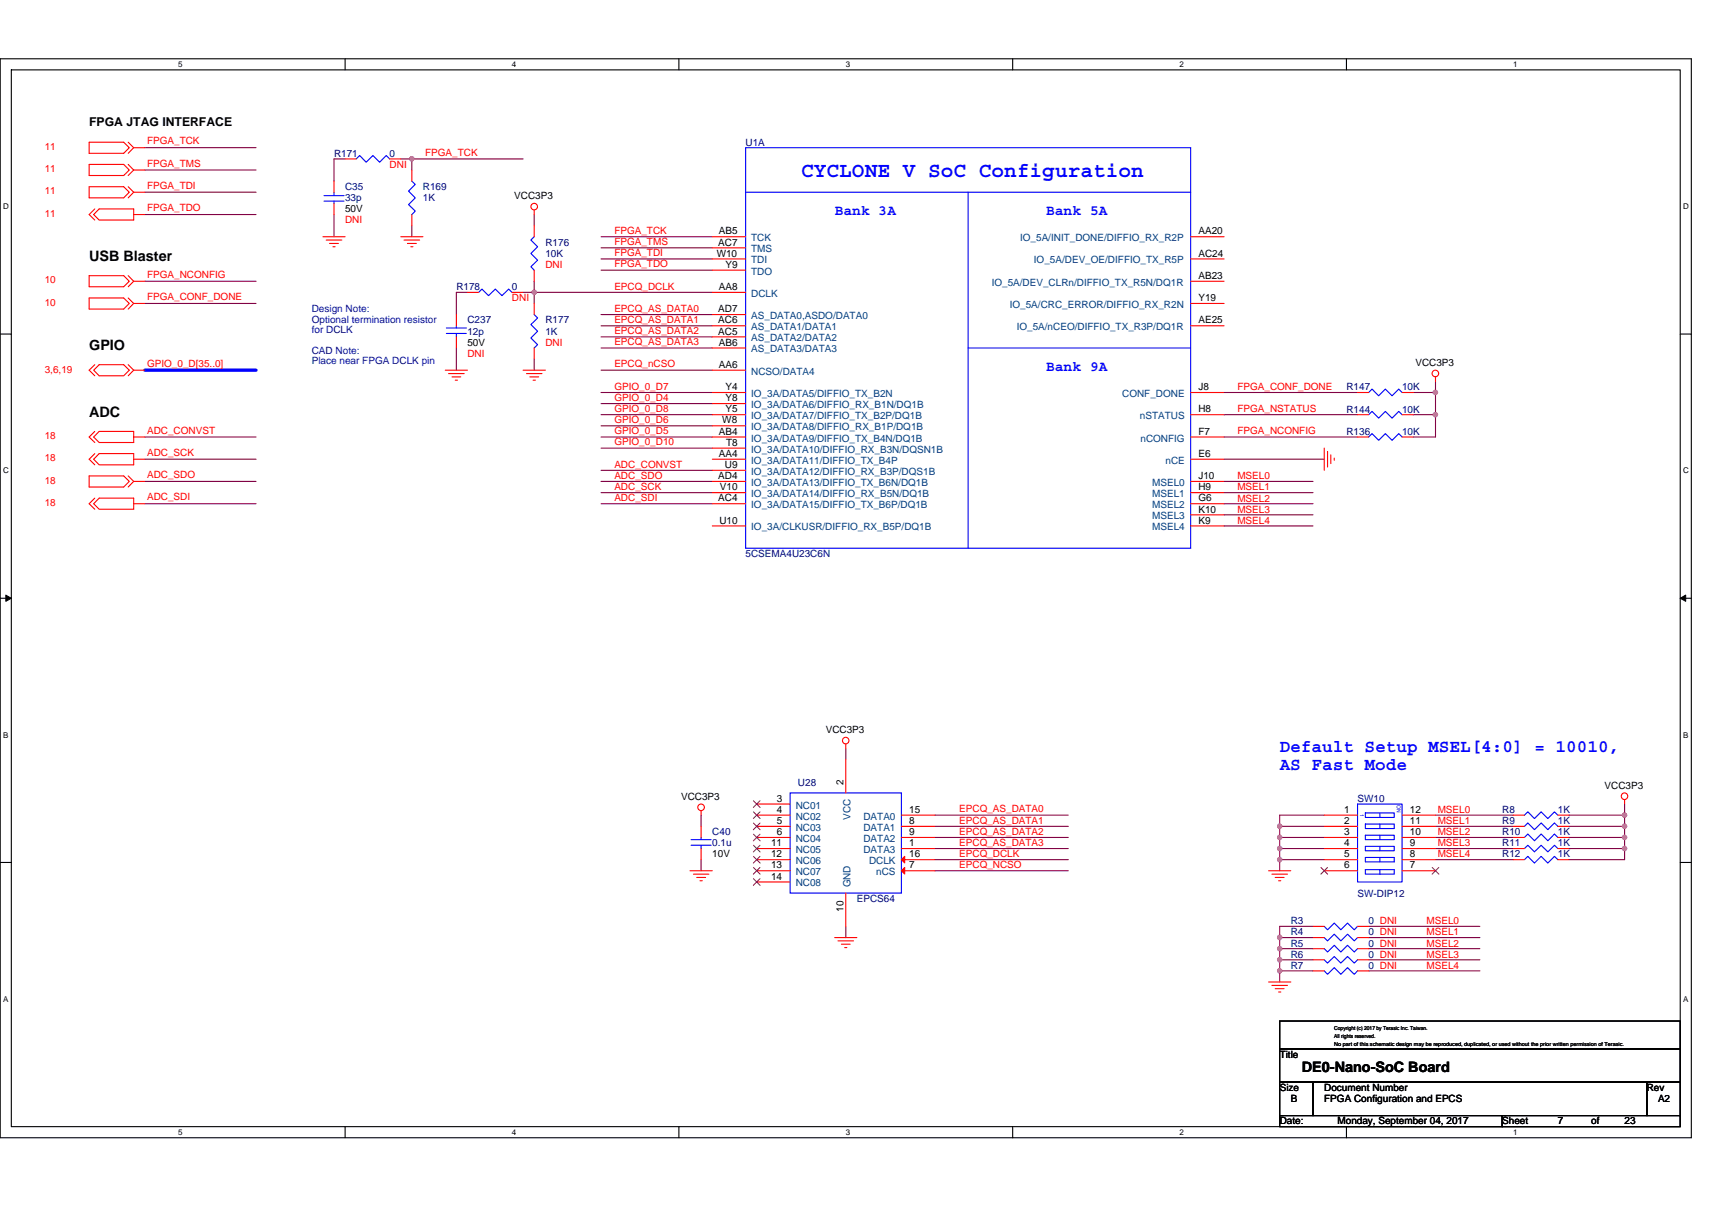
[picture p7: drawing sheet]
<svg xmlns="http://www.w3.org/2000/svg" width="297mm" height="210mm" viewBox="0 0 297 210" stroke-linecap="round" stroke-linejoin="round" font-family="sans-serif">
<path d="M0 10.2h293.5v187.2h-293.5zM2 12.1h289.5v183.4h-289.5z" fill="none" stroke="#000" stroke-width=".19"/>
<g fill="#fff">
<path d="M30.9 10.4h.8v1.6h-.8z"/>
<path d="M30.9 195.7h.8v1.6h-.8z"/>
</g>
<path d="M59.9 10.2v1.9M59.9 195.5v1.9" fill="none" stroke="#000" stroke-width=".19"/>
<g fill="#fff">
<path d="M88.8 10.4h.8v1.6h-.8z"/>
<path d="M88.8 195.7h.8v1.6h-.8z"/>
</g>
<path d="M117.8 10.2v1.9M117.8 195.5v1.9" fill="none" stroke="#000" stroke-width=".19"/>
<g fill="#fff">
<path d="M146.7 10.4h.8v1.6h-.8z"/>
<path d="M146.7 195.7h.8v1.6h-.8z"/>
</g>
<path d="M175.7 10.2v1.9M175.7 195.5v1.9" fill="none" stroke="#000" stroke-width=".19"/>
<g fill="#fff">
<path d="M204.7 10.4h.7v1.6h-.7z"/>
<path d="M204.7 195.7h.7v1.6h-.7z"/>
</g>
<path d="M233.6 10.2v1.9M233.6 195.5v1.9" fill="none" stroke="#000" stroke-width=".19"/>
<g fill="#fff">
<path d="M262.6 10.4h.7v1.6h-.7z"/>
<path d="M262.6 195.7h.7v1.6h-.7z"/>
<path d="M.5 35.1h1v1.5h-1z"/>
<path d="M292 35.1h1v1.5h-1z"/>
<path d="M.5 80.9h1v1.5h-1z"/>
<path d="M292 80.9h1v1.5h-1z"/>
</g>
<path d="M0 58h2M291.5 58h2" fill="none" stroke="#000" stroke-width=".19"/>
<g fill="#fff">
<path d="M.5 126.7h.9v1.6h-.9z"/>
<path d="M292 126.7h.9v1.6h-.9z"/>
</g>
<path d="M0 103.8h2M291.5 103.8h2" fill="none" stroke="#000" stroke-width=".19"/>
<path d="M1 103.3l1 .5-1 .6zM291.5 103.8l1-.5v1.1z" fill="#000" stroke="#000" stroke-width=".17"/>
<g fill="#fff">
<path d="M.5 172.6h.9v1.5h-.9z"/>
<path d="M292 172.6h.9v1.5h-.9z"/>
</g>
<path d="M0 149.7h2M291.5 149.7h2M222 177.2h69.5v4.8h-69.5zM222 182h69.5v5.8h-69.5zM222 187.8h5.8v5.8h-5.8zM222 193.6h38.6v1.9h-38.6zM227.8 187.8h57.9v5.8h-57.9zM260.6 193.6h30.9v1.9h-30.9zM285.7 187.8h5.8v5.8h-5.8z" fill="none" stroke="#000" stroke-width=".19"/>
<g fill="none" stroke="#800040" stroke-width=".19">
<path d="M25.1 37.2h19.3M25.1 25.6h19.3M25.1 29.5h19.3M25.1 33.4h19.3M58 37.2v3.9M59.9 27.6h-1.9v3.8M69.5 27.6h2M71.5 39.2v1.9M71.5 27.6v1.9M71.5 27.6h19.3M92.7 37.2v2M25.1 48.8h19.3"/>
<path d="M25.1 52.7h19.3M81.1 50.7h-1.9v3.9M90.8 50.7h1.9M92.7 50.7v2M92.7 48.8v1.9M92.7 50.7h30.9M104.3 43h19.3M104.3 46.9h19.3M104.3 44.9h19.3M104.3 41.1h19.3M104.3 58.5h19.3M104.3 54.6h19.3"/>
<path d="M104.3 56.5h19.3M25.1 75.8h19.3M25.1 79.7h19.3M79.2 60.4v3.8M92.7 62.3v1.9M104.3 64.2h19.3M104.3 60.4h19.3M104.3 70h19.3M104.3 75.8h19.3M104.3 73.9h19.3M104.3 68.1h19.3M104.3 72h19.3"/>
<path d="M104.3 77.8h19.3M212.4 79.7h17.4M212.4 75.8h23.1M212.4 72h23.1M212.4 68.1h23.1M245.2 72h3.9M245.2 68.1h3.9M249.1 68.1v3.9M249.1 66.2v1.9M249.1 72v3.8h-3.9M25.1 83.5h19.3M25.1 87.4h19.3"/>
<path d="M104.3 85.5h19.3M104.3 87.4h19.3M104.3 83.5h19.3M104.3 81.6h19.3M212.4 85.5h15.4M212.4 83.5h15.4M212.4 91.3h15.4M212.4 87.4h15.4M212.4 89.3h15.4M146.7 129.9v1.9M281.9 139.5v2M121.6 141.5v1.9"/>
<path d="M121.6 149.2v1.9M162.2 141.5h23.2M162.2 149.2h23.2M162.2 151.1h23.2M162.2 147.3h23.2M162.2 145.3h23.2M162.2 143.4h23.2M222 149.2v1.9M222 143.4v1.9M222 145.3v2M222 147.3v1.9M222 143.4h7.8"/>
<path d="M222 145.3h7.8M222 147.3h7.8M222 149.2h7.8M229.8 141.5h-7.8v1.9M249.1 147.3h13.5M249.1 143.4h13.5M249.1 141.5h13.5M249.1 145.3h13.5M249.1 149.2h13.5M272.2 143.4h9.7M272.2 145.3h9.7M272.2 147.3h9.7"/>
<path d="M272.2 141.5h9.7M281.9 143.4v1.9M281.9 145.3v2M281.9 147.3v1.9h-9.7M281.9 141.5v1.9M146.7 160.8v1.9M222 166.6v1.9M222 164.6v2M222 168.5v1.9M222 162.7v1.9M222 168.5h5.8M222 166.6h5.8"/>
<path d="M222 164.6h5.8M222 162.7h5.8M227.8 160.8h-5.8v1.9M237.5 160.8h19.3M237.5 162.7h19.3M237.5 164.6h19.3M237.5 166.6h19.3M237.5 168.5h19.3"/>
</g>
<g fill="#f0f" stroke="#f0f" stroke-width=".19">
<circle cx="249" cy="72" r=".38"/>
<circle cx="249" cy="68.1" r=".38"/>
<circle cx="71.4" cy="27.6" r=".38"/>
<circle cx="92.7" cy="50.7" r=".38"/>
<circle cx="281.9" cy="141.5" r=".38"/>
<circle cx="281.9" cy="143.4" r=".38"/>
<circle cx="281.9" cy="147.2" r=".38"/>
<circle cx="281.9" cy="145.3" r=".38"/>
<circle cx="222" cy="149.2" r=".38"/>
<circle cx="222" cy="143.4" r=".38"/>
<circle cx="222" cy="147.2" r=".38"/>
<circle cx="222" cy="145.3" r=".38"/>
<circle cx="222" cy="168.5" r=".38"/>
<circle cx="222" cy="166.5" r=".38"/>
<circle cx="222" cy="162.7" r=".38"/>
<circle cx="222" cy="164.6" r=".38"/>
</g>
<path d="M25.1 64.2h19.3" fill="none" stroke="#00f" stroke-width=".57"/>
<g fill="none" stroke="#f00" stroke-width=".19">
<path d="M15.5 24.7h6l.9 .9-.9 1h-6zM15.5 32.4h6l.9 1-.9 .9h-6zM15.5 28.5h6l.9 1-.9 1h-6zM16.4 36.3l-.9 .9 .9 1M17.2 36.3h6v1.9h-6l-.9-1zM22.2 24.7l1 .9M22.2 32.4l1 1M22.2 28.5l1 1M23.2 25.6h1.9M23.2 25.6l-1 1M23.2 37.2h1.9M23.2 33.4h1.9"/>
<path d="M23.2 29.5h1.9M23.2 33.4l-1 .9M23.2 29.5l-1 1M58 35.3v1.9M58 31.4v2M59.9 27.6h1.9M67.6 27.6h1.9M71.5 37.2v2M71.5 29.5v1.9M92.7 39.2v1.9M92.7 36.4v.8M15.5 47.8h6l.9 1-.9 1h-6z"/>
<path d="M15.5 51.7h6l.9 1-.9 .9h-6zM22.2 47.8l1 1M22.2 51.7l1 1M23.2 48.8h1.9M23.2 52.7h1.9M23.2 48.8l-1 1M23.2 52.7l-1 .9M56 41.1h3.9M56.6 41.7h2.7M57.2 42.2h1.5M57.8 42.8h.3M69.5 41.1h3.9"/>
<path d="M70.1 41.7h2.7M70.7 42.2h1.5M71.3 42.8h.3M79.2 54.6v1.9M79.2 58.5v1.9M81.1 50.7h1.9M88.8 50.7h2M92.7 52.7v1.9M92.7 46.9v1.9M123.6 46.9h5.8M123.6 43h5.8M123.6 41.1h5.8"/>
<path d="M123.6 58.5h5.8M123.6 44.9h5.8M123.6 56.5h5.8M123.6 50.7h5.8M123.6 54.6h5.8M206.6 41.1h5.8M206.6 52.7h5.8M206.6 56.5h5.8M206.6 44.9h5.8M206.6 48.8h5.8M16.4 63.3l-.9 .9 .9 1M16.4 74.9l-.9 .9 .9 1"/>
<path d="M16.4 78.7l-.9 1 .9 1M17.2 63.3h4.3l.9 .9-.9 1h-4.3l-.9-1zM17.2 74.9h6v1.9h-6l-.9-1zM17.2 78.7h6v2h-6l-.9-1zM22.2 63.3l1 .9M23.2 75.8h1.9M23.2 79.7h1.9M23.2 64.2h1.9M23.2 64.2l-1 1M77.3 64.2h3.8M77.8 64.8h2.7M78.4 65.4h1.5"/>
<path d="M79 66h.4M90.8 64.2h3.8M91.4 64.8h2.6M91.9 65.4h1.6M92.5 66h.4M92.7 60.4v1.9M123.6 64.2h5.8M123.6 60.4h5.8M123.6 70h5.8M123.6 68.1h5.8M123.6 73.9h5.8M123.6 72h5.8"/>
<path d="M123.6 77.8h5.8M123.6 75.8h5.8M123.6 79.7h5.8M206.6 68.1h5.8M206.6 72h5.8M206.6 79.7h5.8M206.6 75.8h5.8M229.8 77.8v3.8M230.3 78.3v2.7M230.9 78.9v1.6M231.5 79.5v.4M235.5 68.1h2"/>
<path d="M235.5 72h2M235.5 75.8h2M243.3 68.1h1.9M243.3 72h1.9M243.3 75.8h1.9M249.1 65.4v.8M15.5 82.6h6l.9 .9-.9 1h-6zM16.4 86.4l-.9 1 .9 1M17.2 86.4h6v2h-6l-.9-1zM22.2 82.6l1 .9M23.2 87.4h1.9M23.2 83.5h1.9"/>
<path d="M23.2 83.5l-1 1M123.6 81.6h5.8M123.6 85.5h5.8M123.6 83.5h5.8M123.6 91.3h5.8M123.6 87.4h5.8M206.6 83.5h5.8M206.6 85.5h5.8M206.6 87.4h5.8M206.6 89.3h5.8M206.6 91.3h5.8M131.3 139.5h5.8"/>
<path d="M146.7 129.1v.8M146.7 131.8v5.8M281.9 138.8v.7M119.7 151.1h3.9M120.3 151.7h2.7M120.9 152.3h1.5M121.5 152.8h.4M121.6 140.7v.8M121.6 143.4v1.9M121.6 147.3v1.9M131.3 141.5h5.8M131.3 143.4h5.8"/>
<path d="M131.3 145.3h5.8M131.3 147.3h5.8M131.3 149.2h5.8M131.3 151.1h5.8M131.3 153.1h5.8M146.7 155v5.8M156.4 151.1h5.8M156.4 143.4h5.8M156.4 149.2h5.8M156.4 141.5h5.8M156.4 145.3h5.8M156.4 147.3h5.8"/>
<path d="M220.1 151.1h3.9M220.7 151.7h2.7M221.3 152.3h1.5M221.8 152.8h.4M229.8 141.5h5.7M229.8 143.4h5.7M229.8 145.3h5.7M229.8 147.3h5.7M229.8 149.2h5.7M229.8 151.1h5.7M243.3 141.5h5.8M243.3 143.4h5.8"/>
<path d="M243.3 145.3h5.8M243.3 147.3h5.8M243.3 149.2h5.8M243.3 151.1h5.8M262.6 145.3h1.9M262.6 149.2h1.9M262.6 143.4h1.9M262.6 141.5h1.9M262.6 147.3h1.9M270.3 145.3h1.9M270.3 149.2h1.9M270.3 143.4h1.9"/>
<path d="M270.3 141.5h1.9M270.3 147.3h1.9M144.8 162.7h3.9M145.4 163.3h2.7M146 163.9h1.5M146.6 164.4h.3M220.1 170.4h3.9M220.7 171h2.7M221.3 171.6h1.5M221.8 172.1h.4M227.8 166.6h2M227.8 162.7h2"/>
<path d="M227.8 168.5h2M227.8 164.6h2M227.8 160.8h2M235.5 166.6h2M235.5 162.7h2M235.5 168.5h2M235.5 164.6h2M235.5 160.8h2"/>
<circle cx="92.7" cy="35.9" r=".57"/>
<circle cx="249" cy="64.8" r=".57"/>
<circle cx="146.7" cy="128.5" r=".57"/>
<circle cx="281.9" cy="138.2" r=".57"/>
<circle cx="121.6" cy="140.1" r=".57"/>
</g>
<g fill="none" stroke="#00f" stroke-width=".19">
<path d="M56.2 34h3.5M56.2 34.9h3.5M58 34.9v.4M58 33.4v.6M61.8 27.6l.6-.6 1.1 1.2 1.2-1.2 1.2 1.2 1.1-1.2 .6 .6M71.5 31.4l.5 .6-1.1 1.2 1.1 1.1-1.1 1.2 1.1 1.1-.5 .6M129.4 25.6h77.2v69.5h-77.2zM129.4 33.4h77.2M168 33.4v61.7M77.4 57.9h3.5M77.4 56.9h3.5M79.2 56.5v.4"/>
<path d="M79.2 57.9v.6M83 50.7l.6-.5 1.2 1.1 1.1-1.1 1.2 1.1 1.2-1.1 .5 .5M92.7 54.6l.6 .6-1.2 1.1 1.2 1.2-1.2 1.2 1.2 1.1-.6 .6M92.7 41.1l-.6 .6 1.2 1.1-1.2 1.2 1.2 1.1-1.2 1.2 .6 .6M168 60.4h38.6M237.5 68.1l.6-.6 1.1 1.2 1.2-1.2 1.1 1.2 1.2-1.2 .6 .6M237.5 72l.6-.6 1.1 1.2 1.2-1.2 1.1 1.2 1.2-1.2 .6 .6M237.5 75.8l.6-.6 1.1 1.2 1.2-1.2 1.1 1.2 1.2-1.2 .6 .6M137.1 137.6h19.3v17.4h-19.3zM235.5 139.5h7.8v13.6h-7.8zM119.9 146.7h3.5M119.9 145.7h3.5"/>
<path d="M121.6 145.3v.4M121.6 146.7v.6M236.9 141.1h5v.8h-5zM236.9 143h5v.8h-5zM236.9 144.9h5v.8h-5zM236.9 146.9h5v.7h-5zM236.9 150.9h5v.8h-5zM236.9 148.8h5v.8h-5zM239.4 141.1v.8M239.4 143v.8M239.4 144.9v.8M239.4 146.9v.7"/>
<path d="M239.4 150.9v.8M239.4 148.8v.8M264.5 145.3l.6-.6 1.1 1.2 1.2-1.2 1.2 1.2 1.1-1.2 .6 .6M264.5 149.2l.6-.6 1.1 1.2 1.2-1.2 1.2 1.2 1.1-1.2 .6 .6M264.5 143.4l.6-.6 1.1 1.2 1.2-1.2 1.2 1.2 1.1-1.2 .6 .6M264.5 141.5l.6-.6 1.1 1.1 1.2-1.1 1.2 1.1 1.1-1.1 .6 .6M264.5 147.3l.6-.6 1.1 1.1 1.2-1.1 1.2 1.1 1.1-1.1 .6 .6M229.8 166.6l.5 .5 1.2-1.1 1.1 1.1 1.2-1.1 1.2 1.1 .5-.5M229.8 162.7l.5 .6 1.2-1.2 1.1 1.2 1.2-1.2 1.2 1.2 .5-.6M229.8 168.5l.5 .6 1.2-1.2 1.1 1.2 1.2-1.2 1.2 1.2 .5-.6M229.8 164.6l.5 .6 1.2-1.2 1.1 1.2 1.2-1.2 1.2 1.2 .5-.6M229.8 160.8l.5 .6 1.2-1.2 1.1 1.2 1.2-1.2 1.2 1.2 .5-.6"/>
</g>
<g fill="none" stroke="#804000" stroke-width=".17">
<path d="M130.7 139l1.2 1.1M131.9 139l-1.2 1.1M130.7 140.9l1.2 1.1M130.7 142.8l1.2 1.2M130.7 144.8l1.2 1.1M130.7 146.7l1.2 1.1M130.7 148.6l1.2 1.2M130.7 150.5l1.2 1.2M130.7 152.5l1.2 1.1M131.9 140.9l-1.2 1.1M131.9 142.8l-1.2 1.2M131.9 144.8l-1.2 1.1"/>
<path d="M131.9 146.7l-1.2 1.1M131.9 148.6l-1.2 1.2M131.9 150.5l-1.2 1.2M131.9 152.5l-1.2 1.1M229.2 150.5l1.2 1.2M230.3 150.5l-1.1 1.2M248.5 150.5l1.2 1.2M249.6 150.5l-1.1 1.2"/>
</g>
<g fill="#f00" stroke="#f00" stroke-width=".19">
<path d="M156.4 151.1l.6-.6v1.2z"/>
<path d="M156.4 149.2l.6-.6v1.2z"/>
</g>
<text font-size="3.7" fill="#00f" x="139" y="30.6">CYCLONE V SoC Configuration</text>
<g font-size="3.1" fill="#00f">
<text x="222" y="130.5">Default Setup MSEL[4:0] = 10010,</text>
<text x="222" y="133.6">AS Fast Mode</text>
</g>
<g font-size="2.5" fill="#00f">
<text x="144.8" y="37.4">Bank 3A</text>
<text x="181.5" y="37.4">Bank 5A</text>
<text x="181.5" y="64.4">Bank 9A</text>
</g>
<g font-size="2.5">
<text x="15.5" y="45.3">USB Blaster</text>
<text x="15.5" y="60.8">GPIO</text>
<text x="15.5" y="72.3">ADC</text>
<text x="225.9" y="186.1">DE0-Nano-SoC Board</text>
</g>
<text font-size="2.1" x="15.5" y="21.8">FPGA JTAG INTERFACE</text>
<g font-size="1.7" fill="#f00">
<text x="7.8" y="26">11</text>
<text x="7.8" y="29.9">11</text>
<text x="25.5" y="25.1">FPGA_TCK</text>
<text x="25.5" y="28.9">FPGA_TMS</text>
<text x="67.6" y="29.1">DNI</text>
<text x="73.8" y="27.1">FPGA_TCK</text>
<text x="7.8" y="33.7">11</text>
<text x="25.5" y="32.8">FPGA_TDI</text>
<text x="7.8" y="37.6">11</text>
<text x="25.5" y="36.6">FPGA_TDO</text>
<text x="59.9" y="38.8">DNI</text>
<text x="106.6" y="40.6">FPGA_TCK</text>
<text x="94.6" y="46.5">DNI</text>
<text x="106.6" y="42.5">FPGA_TMS</text>
<text x="106.6" y="46.4">FPGA_TDO</text>
<text x="106.6" y="44.4">FPGA_TDI</text>
<text x="7.8" y="49.2">10</text>
<text x="7.8" y="53">10</text>
<text x="25.5" y="48.2">FPGA_NCONFIG</text>
<text x="25.5" y="52.1">FPGA_CONF_DONE</text>
<text x="88.8" y="52.3">DNI</text>
<text x="106.6" y="50.2">EPCQ_DCLK</text>
<text x="106.6" y="58">EPCQ_AS_DATA2</text>
<text x="106.6" y="54.1">EPCQ_AS_DATA0</text>
<text x="106.6" y="59.9">EPCQ_AS_DATA3</text>
<text x="106.6" y="56">EPCQ_AS_DATA1</text>
<text x="7.8" y="64.6">3,6,19</text>
<text x="25.5" y="63.7">GPIO_0_D[35..0]</text>
<text x="81.1" y="61.9">DNI</text>
<text x="94.6" y="60">DNI</text>
<text x="106.6" y="63.8">EPCQ_nCSO</text>
<text x="106.6" y="69.6">GPIO_0_D4</text>
<text x="106.6" y="67.6">GPIO_0_D7</text>
<text x="106.6" y="71.5">GPIO_0_D8</text>
<text x="214.7" y="71.5">FPGA_NSTATUS</text>
<text x="214.7" y="67.6">FPGA_CONF_DONE</text>
<text x="7.8" y="76.2">18</text>
<text x="25.5" y="75.2">ADC_CONVST</text>
<text x="106.6" y="75.4">GPIO_0_D5</text>
<text x="106.6" y="73.4">GPIO_0_D6</text>
<text x="106.6" y="77.3">GPIO_0_D10</text>
<text x="214.7" y="75.4">FPGA_NCONFIG</text>
<text x="7.8" y="83.9">18</text>
<text x="7.8" y="80.1">18</text>
<text x="25.5" y="83">ADC_SDO</text>
<text x="25.5" y="79.1">ADC_SCK</text>
<text x="106.6" y="83.1">ADC_SDO</text>
<text x="106.6" y="81.1">ADC_CONVST</text>
<text x="214.7" y="83.2">MSEL0</text>
<text x="7.8" y="87.8">18</text>
<text x="25.5" y="86.8">ADC_SDI</text>
<text x="106.6" y="85">ADC_SCK</text>
<text x="106.6" y="86.9">ADC_SDI</text>
<text x="214.7" y="85.1">MSEL1</text>
<text x="214.7" y="87">MSEL2</text>
<text x="214.7" y="89">MSEL3</text>
<text x="214.7" y="90.9">MSEL4</text>
<text x="166.4" y="141">EPCQ_AS_DATA0</text>
<text x="166.4" y="142.9">EPCQ_AS_DATA1</text>
<text x="249.4" y="141.1">MSEL0</text>
<text x="249.4" y="143">MSEL1</text>
<text x="166.4" y="148.7">EPCQ_DCLK</text>
<text x="166.4" y="146.8">EPCQ_AS_DATA3</text>
<text x="166.4" y="144.8">EPCQ_AS_DATA2</text>
<text x="249.4" y="144.9">MSEL2</text>
<text x="249.4" y="146.9">MSEL3</text>
<text x="249.4" y="148.8">MSEL4</text>
<text x="166.4" y="150.6">EPCQ_NCSO</text>
<text x="247.5" y="160.4">MSEL0</text>
<text x="247.5" y="162.3">MSEL1</text>
<text x="247.5" y="164.3">MSEL2</text>
<text x="247.5" y="166.2">MSEL3</text>
<text x="247.5" y="168.1">MSEL4</text>
</g>
<g font-size="1.7" fill="#000080">
<text x="58" y="27.2">R171</text>
<text x="67.6" y="27.2">0</text>
<text x="129.4" y="25.3">U1A</text>
<text x="59.9" y="33">C35</text>
<text x="59.9" y="34.9">33p</text>
<text x="73.4" y="33">R169</text>
<text x="73.4" y="34.9">1K</text>
<text x="94.6" y="42.6">R176</text>
<text x="94.6" y="44.6">10K</text>
<text x="79.2" y="50.4">R178</text>
<text x="88.8" y="50.4">0</text>
<text x="81.1" y="56.1">C237</text>
<text x="81.1" y="58.1">12p</text>
<text x="94.6" y="56.1">R177</text>
<text x="94.6" y="58.1">1K</text>
<text x="233.6" y="67.7">R147</text>
<text x="233.6" y="71.6">R144</text>
<text x="243.3" y="67.7">10K</text>
<text x="243.3" y="71.6">10K</text>
<text x="233.6" y="75.4">R136</text>
<text x="243.3" y="75.4">10K</text>
<text x="129.4" y="96.7">5CSEMA4U23C6N</text>
<text x="138.4" y="136.4">U28</text>
<text x="235.5" y="139.1">SW10</text>
<text x="260.6" y="143">R9</text>
<text x="260.6" y="141.1">R8</text>
<text x="270.3" y="143">1K</text>
<text x="270.3" y="141.1">1K</text>
<text x="123.6" y="144.9">C40</text>
<text x="123.6" y="146.9">0.1u</text>
<text x="260.6" y="144.9">R10</text>
<text x="260.6" y="148.8">R12</text>
<text x="260.6" y="146.9">R11</text>
<text x="270.3" y="144.9">1K</text>
<text x="270.3" y="148.8">1K</text>
<text x="270.3" y="146.9">1K</text>
<text x="235.5" y="155.7">SW-DIP12</text>
<text x="148.7" y="156.5">EPCS64</text>
<text x="224" y="160.4">R3</text>
<text x="237.5" y="160.4">0 DNI</text>
<text x="224" y="166.2">R6</text>
<text x="224" y="162.3">R4</text>
<text x="224" y="164.3">R5</text>
<text x="237.5" y="166.2">0 DNI</text>
<text x="237.5" y="162.3">0 DNI</text>
<text x="237.5" y="164.3">0 DNI</text>
<text x="224" y="168.1">R7</text>
<text x="237.5" y="168.1">0 DNI</text>
</g>
<g font-size="1.7">
<text x="89.2" y="34.5">VCC3P3</text>
<text x="59.9" y="36.8">50V</text>
<text x="124.7" y="40.7">AB5</text>
<text x="207.9" y="40.7">AA20</text>
<text x="124.4" y="44.5">W10</text>
<text x="124.6" y="42.6">AC7</text>
<text x="125.9" y="46.5">Y9</text>
<text x="207.9" y="44.5">AC24</text>
<text x="124.7" y="50.3">AA8</text>
<text x="207.9" y="48.4">AB23</text>
<text x="207.9" y="52.3">Y19</text>
<text x="124.6" y="58.1">AC5</text>
<text x="124.6" y="56.1">AC6</text>
<text x="124.6" y="54.2">AD7</text>
<text x="124.7" y="60">AB6</text>
<text x="207.9" y="56.1">AE25</text>
<text x="81.1" y="60">50V</text>
<text x="124.7" y="63.8">AA6</text>
<text x="245.6" y="63.5">VCC3P3</text>
<text x="125.9" y="69.6">Y8</text>
<text x="125.9" y="67.7">Y4</text>
<text x="125.9" y="71.6">Y5</text>
<text x="207.9" y="71.6">H8</text>
<text x="207.9" y="67.7">J8</text>
<text x="124.7" y="75.4">AB4</text>
<text x="125.3" y="73.5">W8</text>
<text x="126" y="77.4">T8</text>
<text x="207.9" y="75.4">F7</text>
<text x="124.6" y="83.1">AD4</text>
<text x="124.7" y="79.3">AA4</text>
<text x="125.8" y="81.2">U9</text>
<text x="207.9" y="83.1">J10</text>
<text x="207.9" y="79.3">E6</text>
<text x="124.6" y="87">AC4</text>
<text x="124.9" y="85.1">V10</text>
<text x="207.9" y="85.1">H9</text>
<text x="207.9" y="87">G6</text>
<text x="207.9" y="88.9">K10</text>
<text x="124.8" y="90.9">U10</text>
<text x="207.9" y="90.9">K9</text>
<text x="143.3" y="127.2">VCC3P3</text>
<text x="146.3" y="136.2" transform="rotate(-90 146.3 136.2)">2</text>
<text x="278.4" y="136.8">VCC3P3</text>
<text x="118.2" y="138.8">VCC3P3</text>
<text x="134.8" y="139.1">3</text>
<text x="134.8" y="141.1">4</text>
<text x="134.8" y="143">5</text>
<text x="157.8" y="143">8</text>
<text x="157.8" y="141.1">15</text>
<text x="233.2" y="141.1">1</text>
<text x="233.2" y="143">2</text>
<text x="244.6" y="141.1">12</text>
<text x="244.6" y="143">11</text>
<text x="123.6" y="148.8">10V</text>
<text x="133.8" y="146.9">11</text>
<text x="133.8" y="148.8">12</text>
<text x="134.8" y="144.9">6</text>
<text x="157.8" y="144.9">9</text>
<text x="157.8" y="146.9">1</text>
<text x="157.8" y="148.8">16</text>
<text x="233.2" y="144.9">3</text>
<text x="233.2" y="146.9">4</text>
<text x="233.2" y="148.8">5</text>
<text x="244.6" y="144.9">10</text>
<text x="244.6" y="146.9">9</text>
<text x="244.6" y="148.8">8</text>
<text x="133.8" y="150.7">13</text>
<text x="133.8" y="152.7">14</text>
<text x="157.8" y="150.7">7</text>
<text x="233.2" y="150.7">6</text>
<text x="244.6" y="150.7">7</text>
<text x="146.3" y="158.2" transform="rotate(-90 146.3 158.2)">10</text>
<text x="222" y="183.6">Title</text>
<text x="222" y="189.3">Size</text>
<text x="224" y="191.3">B</text>
<text x="229.8" y="189.3">Document Number</text>
<text x="229.8" y="191.3">FPGA Configuration and EPCS</text>
<text x="285.7" y="189.3">Rev</text>
<text x="287.7" y="191.3">A2</text>
<text x="222" y="195.1">Date:</text>
<text x="232.1" y="195.1">Monday, September 04, 2017</text>
<text x="260.6" y="195.1">Sheet</text>
<text x="270.3" y="195.1">7</text>
<text x="276.1" y="195.1">of</text>
<text x="281.9" y="195.1">23</text>
</g>
<g font-size="1.7" fill="#004080">
<text x="130.3" y="41.9">TCK</text>
<text x="177" y="41.9">IO_5A/INIT_DONE/DIFFIO_RX_R2P</text>
<text x="130.3" y="47.7">TDO</text>
<text x="130.3" y="43.8">TMS</text>
<text x="130.3" y="45.7">TDI</text>
<text x="179.4" y="45.7">IO_5A/DEV_OE/DIFFIO_TX_R5P</text>
<text x="130.3" y="51.5">DCLK</text>
<text x="172.1" y="49.6">IO_5A/DEV_CLRn/DIFFIO_TX_R5N/DQ1R</text>
<text x="175.2" y="53.4">IO_5A/CRC_ERROR/DIFFIO_RX_R2N</text>
<text x="130.3" y="59.2">AS_DATA2/DATA2</text>
<text x="130.3" y="57.3">AS_DATA1/DATA1</text>
<text x="130.3" y="55.4">AS_DATA0,ASDO/DATA0</text>
<text x="176.4" y="57.3">IO_5A/nCEO/DIFFIO_TX_R3P/DQ1R</text>
<text x="130.3" y="65">NCSO/DATA4</text>
<text x="130.3" y="61.2">AS_DATA3/DATA3</text>
<text x="130.3" y="70.8">IO_3A/DATA6/DIFFIO_RX_B1N/DQ1B</text>
<text x="130.3" y="68.9">IO_3A/DATA5/DIFFIO_TX_B2N</text>
<text x="194.7" y="68.9">CONF_DONE</text>
<text x="130.3" y="74.7">IO_3A/DATA8/DIFFIO_RX_B1P/DQ1B</text>
<text x="130.3" y="72.7">IO_3A/DATA7/DIFFIO_TX_B2P/DQ1B</text>
<text x="130.3" y="76.6">IO_3A/DATA9/DIFFIO_TX_B4N/DQ1B</text>
<text x="197.8" y="72.7">nSTATUS</text>
<text x="197.9" y="76.6">nCONFIG</text>
<text x="130.3" y="78.5">IO_3A/DATA10/DIFFIO_RX_B3N/DQSN1B</text>
<text x="130.3" y="82.4">IO_3A/DATA12/DIFFIO_RX_B3P/DQS1B</text>
<text x="130.3" y="80.5">IO_3A/DATA11/DIFFIO_TX_B4P</text>
<text x="202.2" y="80.5">nCE</text>
<text x="130.3" y="86.3">IO_3A/DATA14/DIFFIO_RX_B5N/DQ1B</text>
<text x="130.3" y="84.3">IO_3A/DATA13/DIFFIO_TX_B6N/DQ1B</text>
<text x="130.3" y="88.2">IO_3A/DATA15/DIFFIO_TX_B6P/DQ1B</text>
<text x="199.9" y="84.3">MSEL0</text>
<text x="199.9" y="86.3">MSEL1</text>
<text x="199.9" y="88.2">MSEL2</text>
<text x="130.3" y="92.1">IO_3A/CLKUSR/DIFFIO_RX_B5P/DQ1B</text>
<text x="199.9" y="90.1">MSEL3</text>
<text x="199.9" y="92.1">MSEL4</text>
<text x="138.1" y="140.3">NC01</text>
<text x="138.1" y="142.2">NC02</text>
<text x="147.5" y="142.2" transform="rotate(-90 147.5 142.2)">VCC</text>
<text x="149.8" y="142.2">DATA0</text>
<text x="138.1" y="144.2">NC03</text>
<text x="138.1" y="146.1">NC04</text>
<text x="138.1" y="148">NC05</text>
<text x="138.1" y="150">NC06</text>
<text x="149.8" y="144.2">DATA1</text>
<text x="149.8" y="146.1">DATA2</text>
<text x="149.8" y="148">DATA3</text>
<text x="150.8" y="150">DCLK</text>
<text x="138.1" y="151.9">NC07</text>
<text x="138.1" y="153.8">NC08</text>
<text x="147.5" y="154" transform="rotate(-90 147.5 154)">GND</text>
<text x="152" y="151.9">nCS</text>
</g>
<g font-size="1.7" fill="#0000a0">
<text x="54.1" y="54.2">Design Note:</text>
<text x="54.1" y="56">Optional termination resistor</text>
<text x="54.1" y="57.8">for DCLK</text>
<text x="54.1" y="61.4">CAD Note:</text>
<text x="54.1" y="63.2">Place near FPGA DCLK pin</text>
</g>
<g font-size="1.4">
<text x="30.9" y="11.7">5</text>
<text x="88.8" y="11.7">4</text>
<text x="146.7" y="11.7">3</text>
<text x="204.7" y="11.7">2</text>
<text x="262.6" y="11.7">1</text>
<text x=".5" y="36.3">D</text>
<text x="292" y="36.3">D</text>
<text x=".5" y="82.1">C</text>
<text x="292" y="82.1">C</text>
<text x=".5" y="128">B</text>
<text x="292" y="128">B</text>
<text x=".5" y="173.8">A</text>
<text x="292" y="173.8">A</text>
<text x="30.9" y="197">5</text>
<text x="88.8" y="197">4</text>
<text x="146.7" y="197">3</text>
<text x="204.7" y="197">2</text>
<text x="262.6" y="197">1</text>
</g>
<g font-size="1" fill="#00f">
<text x="236" y="141.3" transform="rotate(90 236 141.3)">1</text>
<text x="242.4" y="139.7" transform="rotate(90 242.4 139.7)">ON</text>
</g>
<g font-size="1">
<text x="231.5" y="178.8">Copyright (c) 2017 by Terasic Inc. Taiwan.</text>
<text x="231.5" y="181.5">No part of this schematic design may be reproduced, duplicated, or used without the prior written permission of Terasic.</text>
<text x="231.5" y="180.1">All rights reserved.</text>
</g>
</svg>
